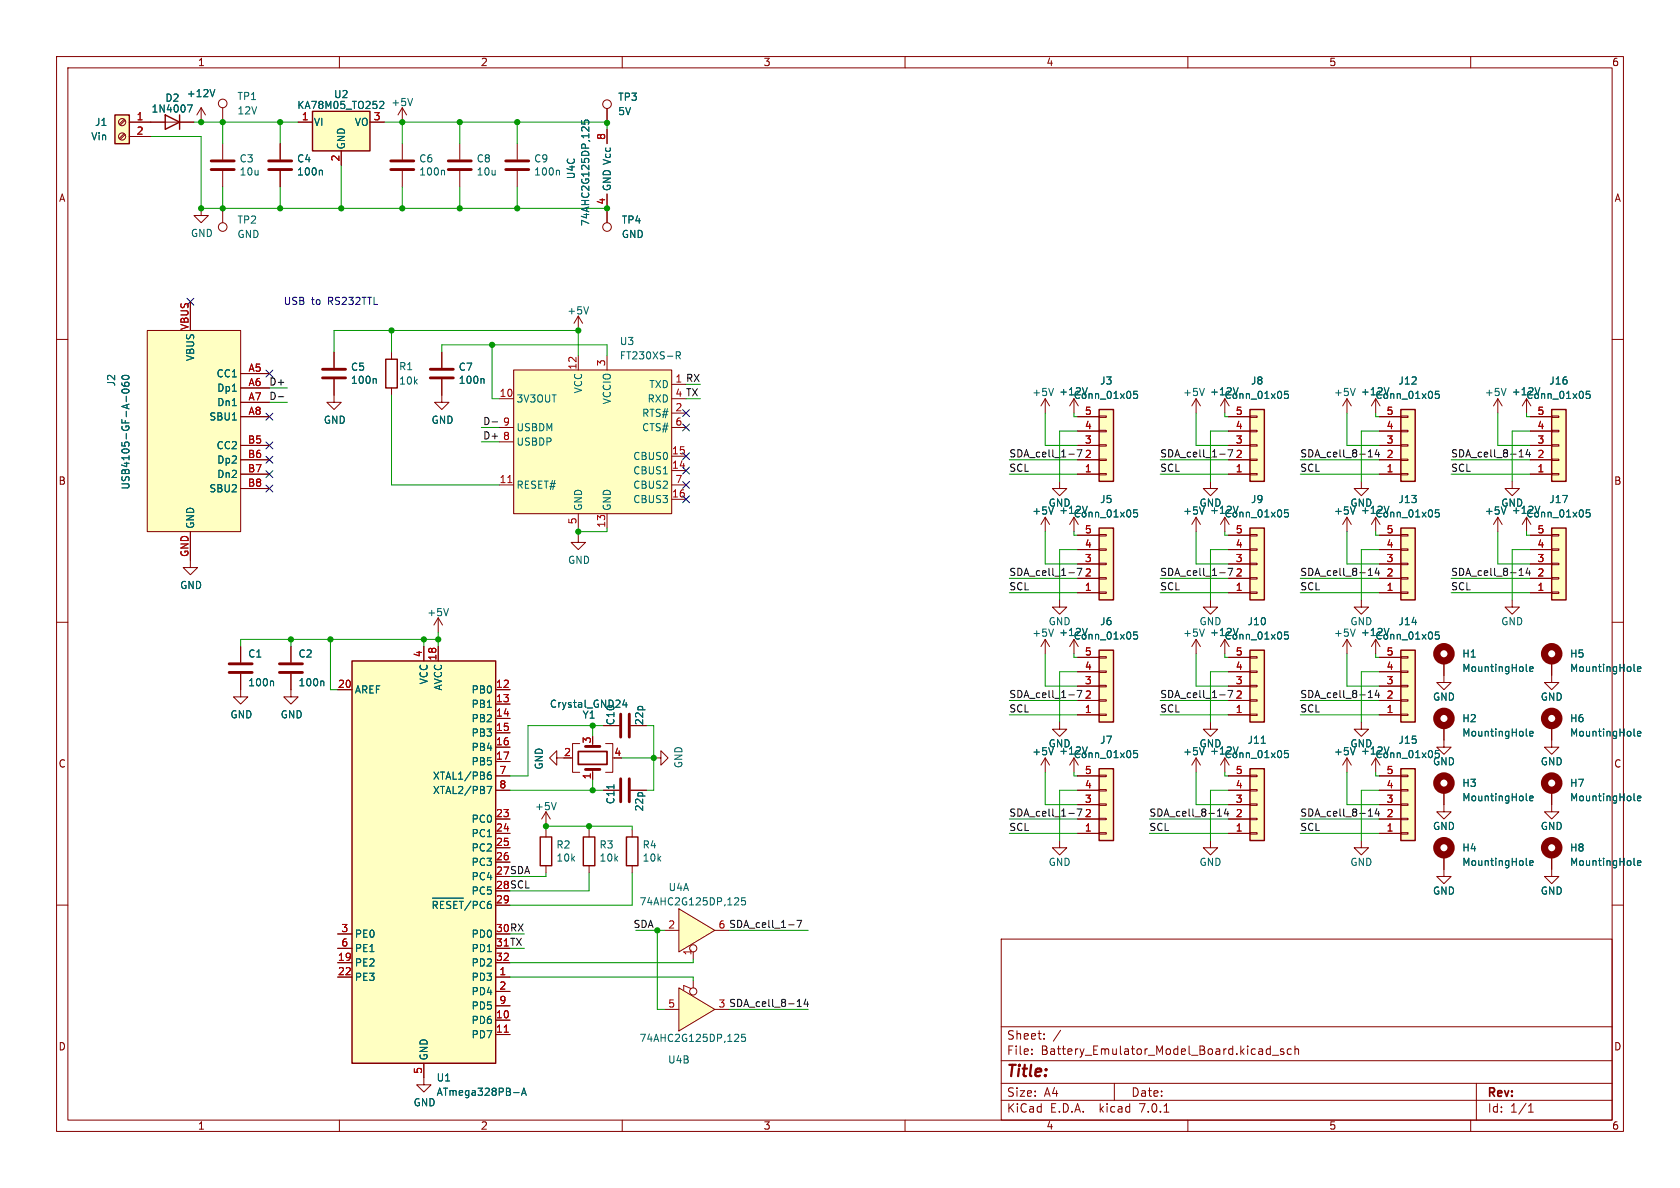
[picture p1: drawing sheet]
<svg xmlns="http://www.w3.org/2000/svg" width="297mm" height="210mm" viewBox="0 0 297 210" stroke-linecap="round" stroke-linejoin="round" font-family="sans-serif">
<g fill="none" stroke="#840000" stroke-width=".18">
<path d="M10 10h277v190h-277zM12 12h273v186h-273zM35.6 19.1l-.8 1.2M35.6 19.1v2.5M35.6 19.1l.7 1.2M39.4 19.1v2.5M60 10v2M71.1 19.1l-.7 1.2M71.1 19.1v2.5M71.1 19.1l.8 1.2M107.3 19.2v2.5M110 10v2"/>
<path d="M160 10v2M210 10v2M260 10v2M21.9 23.6l-.8 .9M21.9 21.1l-.8 .8M22.1 23.8l-.8 .8M22.1 21.3l-.8 .8M22.9 21.6h11.4M22.9 24.1h3.8M35.6 36.8v1.3h1.2l-1.2 1.3-1.3-1.3h1.3M39.4 25.4v2.8M39.4 30.2v2.8"/>
<path d="M39.4 36.8v2.6M49.5 25.4v2.8M49.5 30.2v2.8M52.7 21.6h2.5M60.3 26.7v2.5M65.4 21.6h2.5M71.1 25.4v2.8M71.1 30.2v2.8M81.3 25.4v2.8M81.3 30.2v2.8M91.4 25.4v2.8M91.4 30.2v2.8"/>
<path d="M107.3 22.9v2.5M107.3 34.3v5.1M10 60h2M26 58.4h16.5v35.6h-16.5zM33.7 53.3v5.1M102.2 55.9v2.5M102.2 55.9l-.7 1.3M102.2 55.9l.8 1.3M285 60h2M42.5 78.7h5.1M42.5 73.7h5.1M42.5 66h5.1"/>
<path d="M42.5 68.6h5.1M42.5 71.1h5.1M59.1 67.1v4h1.2l-1.2 1.3-1.3-1.3h1.3M59.1 62.2v2.8M69.2 62.2v1.3M69.2 68.6v1.3M78.1 67.1v4h1.3l-1.3 1.3-1.3-1.3h1.3M78.1 62.2v2.8M88.3 70.5h2.5M88.3 75.6h2.5M88.3 78.1h2.5M90.8 65.4h27.9v25.4h-27.9z"/>
<path d="M102.2 62.9v2.5M107.3 62.9v2.5M118.7 67.9h2.6M118.7 70.5h2.6M118.7 73h2.6M118.7 75.6h2.6M184.8 70.5l-.8 1.3M184.8 70.5v2.5M184.8 70.5l.7 1.3M189.9 70.5l-.8 1.3M189.9 70.5v2.5M189.9 70.5l.7 1.3"/>
<path d="M190.5 78.7h3.8M190.5 76.2h3.8M190.5 73.7h3.8M194.3 73.5h1.3v.3h-1.3zM194.3 76.1h1.3v.2h-1.3zM194.3 78.6h1.3v.3h-1.3zM211.5 70.5v2.5M211.5 70.5l-.8 1.3M211.5 70.5l.7 1.3M216.5 70.5v2.5M216.5 70.5l-.7 1.3M216.5 70.5l.8 1.3"/>
<path d="M217.2 78.7h3.8M217.2 76.2h3.8M217.2 73.7h3.8M221 73.5h1.2v.3h-1.2zM221 76.1h1.2v.2h-1.2zM221 78.6h1.2v.3h-1.2zM238.1 70.5v2.5M238.1 70.5l-.7 1.3M238.1 70.5l.8 1.3M243.2 70.5v2.5M243.2 70.5l-.8 1.3M243.2 70.5l.8 1.3"/>
<path d="M243.8 78.7h3.8M243.8 76.2h3.8M243.8 73.7h3.8M247.6 73.5h1.3v.3h-1.3zM247.6 76.1h1.3v.2h-1.3zM247.6 78.6h1.3v.3h-1.3zM264.8 70.5l-.8 1.3M264.8 70.5v2.5M264.8 70.5l.8 1.3M269.9 70.5v2.5M269.9 70.5l-.8 1.3M269.9 70.5l.7 1.3"/>
<path d="M270.5 78.7h3.8M270.5 76.2h3.8M270.5 73.7h3.8M274.3 73.5h1.3v.3h-1.3zM274.3 76.1h1.3v.2h-1.3zM274.3 78.6h1.3v.3h-1.3zM33.7 94v6.3h1.2l-1.2 1.3-1.3-1.3h1.3M42.5 83.8h5.1M42.5 81.3h5.1M42.5 86.4h5.1M88.3 85.7h2.5M102.2 94.6v1.3h1.3l-1.3 1.3-1.2-1.3h1.2"/>
<path d="M102.2 90.8v2.5M107.3 90.8v2.5M118.7 85.7h2.6M118.7 83.2h2.6M118.7 80.6h2.6M118.7 88.3h2.6M184.8 91.4v2.6M184.8 91.4l-.8 1.3M184.8 91.4l.7 1.3M187.3 85.1v1.3h1.3l-1.3 1.2-1.2-1.2h1.2M189.9 91.4v2.6M189.9 91.4l-.8 1.3"/>
<path d="M189.9 91.4l.7 1.3M190.5 99.7h3.8M190.5 97.2h3.8M190.5 94.6h3.8M190.5 83.8h3.8M190.5 81.3h3.8M194.3 94.5h1.3v.2h-1.3zM194.3 97h1.3v.3h-1.3zM194.3 99.6h1.3v.2h-1.3zM194.3 81.2h1.3v.2h-1.3zM194.3 83.7h1.3v.2h-1.3zM211.5 91.4l-.8 1.3"/>
<path d="M211.5 91.4v2.6M211.5 91.4l.7 1.3M214 85.1v1.3h1.3l-1.3 1.2-1.3-1.2h1.3M216.5 91.4v2.6M216.5 91.4l-.7 1.3M216.5 91.4l.8 1.3M217.2 99.7h3.8M217.2 97.2h3.8M217.2 94.6h3.8M217.2 83.8h3.8M217.2 81.3h3.8M221 94.5h1.2v.2h-1.2z"/>
<path d="M221 97h1.2v.3h-1.2zM221 99.6h1.2v.2h-1.2zM221 81.2h1.2v.2h-1.2zM221 83.7h1.2v.2h-1.2zM238.1 91.4v2.6M238.1 91.4l-.7 1.3M238.1 91.4l.8 1.3M240.7 85.1v1.3h1.2l-1.2 1.2-1.3-1.2h1.3M243.2 91.4v2.6M243.2 91.4l-.8 1.3M243.2 91.4l.8 1.3M243.8 99.7h3.8"/>
<path d="M243.8 97.2h3.8M243.8 94.6h3.8M243.8 83.8h3.8M243.8 81.3h3.8M247.6 94.5h1.3v.2h-1.3zM247.6 97h1.3v.3h-1.3zM247.6 99.6h1.3v.2h-1.3zM247.6 81.2h1.3v.2h-1.3zM247.6 83.7h1.3v.2h-1.3zM264.8 91.4v2.6M264.8 91.4l-.8 1.3M264.8 91.4l.8 1.3"/>
<path d="M267.3 85.1v1.3h1.3l-1.3 1.2-1.2-1.2h1.2M269.9 91.4l-.8 1.3M269.9 91.4v2.6M269.9 91.4l.7 1.3M270.5 99.7h3.8M270.5 97.2h3.8M270.5 94.6h3.8M270.5 83.8h3.8M270.5 81.3h3.8M274.3 94.5h1.3v.2h-1.3zM274.3 97h1.3v.3h-1.3zM274.3 99.6h1.3v.2h-1.3z"/>
<path d="M274.3 81.2h1.3v.2h-1.3zM274.3 83.7h1.3v.2h-1.3zM10 110h2M42.5 119.1v4.1h1.3l-1.3 1.3-1.2-1.3h1.2M42.5 114.3v2.8M51.4 119.1v4.1h1.3l-1.3 1.3-1.2-1.3h1.2M51.4 114.3v2.8M74.9 114.3v2.5M77.5 109.2v2.6M77.5 114.3v2.5M77.5 109.2l-.8 1.3M77.5 109.2l.7 1.3"/>
<path d="M184.8 113v2.6M184.8 113l-.8 1.3M184.8 113l.7 1.3M187.3 106v1.3h1.3l-1.3 1.3-1.2-1.3h1.2M189.9 113v2.6M189.9 113l-.8 1.3M189.9 113l.7 1.3M190.5 104.8h3.8M190.5 102.2h3.8M190.5 118.7h3.8M190.5 116.2h3.8M194.3 102.1h1.3v.3h-1.3z"/>
<path d="M194.3 104.6h1.3v.3h-1.3zM194.3 116.1h1.3v.2h-1.3zM194.3 118.6h1.3v.3h-1.3zM211.5 113v2.6M211.5 113l-.8 1.3M211.5 113l.7 1.3M214 106v1.3h1.3l-1.3 1.3-1.3-1.3h1.3M216.5 113v2.6M216.5 113l-.7 1.3M216.5 113l.8 1.3M217.2 104.8h3.8M217.2 102.2h3.8"/>
<path d="M217.2 118.7h3.8M217.2 116.2h3.8M221 116.1h1.2v.2h-1.2zM221 118.6h1.2v.3h-1.2zM221 102.1h1.2v.3h-1.2zM221 104.6h1.2v.3h-1.2zM238.1 113v2.6M238.1 113l-.7 1.3M238.1 113l.8 1.3M240.7 106v1.3h1.2l-1.2 1.3-1.3-1.3h1.3M243.2 113l-.8 1.3M243.2 113v2.6"/>
<path d="M243.2 113l.8 1.3M243.8 104.8h3.8M243.8 102.2h3.8M243.8 118.7h3.8M243.8 116.2h3.8M247.6 116.1h1.3v.2h-1.3zM247.6 118.6h1.3v.3h-1.3zM247.6 102.1h1.3v.3h-1.3zM247.6 104.6h1.3v.3h-1.3zM255.3 116.8v3.9h1.2l-1.2 1.2-1.3-1.2h1.3M267.3 106v1.3h1.3l-1.3 1.3-1.2-1.3h1.2M270.5 104.8h3.8"/>
<path d="M270.5 102.2h3.8M274.3 102.1h1.3v.3h-1.3zM274.3 104.6h1.3v.3h-1.3zM274.3 116.8v3.9h1.3l-1.3 1.2-1.3-1.2h1.3M285 110h2M59.7 121.9h2.5M87.6 139.7h2.6M87.6 137.2h2.6M87.6 121.9h2.6M87.6 124.5h2.6M87.6 127h2.6M87.6 129.5h2.6"/>
<path d="M87.6 132.1h2.6M87.6 134.6h2.6M98.4 134v-1.3l-1.2 1.3 1.2 1.3v-1.3h1.3M101 134h.2M102.5 131.4h-1.3v5.1h1.3M104.8 136v1.8M106.7 139.7h2.8M106.7 128.3h2.8M107.1 131.4h1.2v5.1h-1.2M111.5 139.7h2.8M111.5 128.3h2.8M115.6 134h1.2v-1.3l1.3 1.3-1.3 1.3v-1.3"/>
<path d="M184.8 134v2.5M184.8 134l-.8 1.3M184.8 134l.7 1.3M187.3 127.6v1.3h1.3l-1.3 1.3-1.2-1.3h1.2M189.9 134v2.5M189.9 134l-.8 1.3M189.9 134l.7 1.3M190.5 139.7h3.8M190.5 137.2h3.8M190.5 126.4h3.8M190.5 123.8h3.8M190.5 121.3h3.8"/>
<path d="M194.3 121.2h1.3v.2h-1.3zM194.3 123.7h1.3v.3h-1.3zM194.3 126.2h1.3v.3h-1.3zM194.3 137h1.3v.3h-1.3zM194.3 139.6h1.3v.2h-1.3zM211.5 134v2.5M211.5 134l-.8 1.3M211.5 134l.7 1.3M214 127.6v1.3h1.3l-1.3 1.3-1.3-1.3h1.3M216.5 134l-.7 1.3M216.5 134v2.5M216.5 134l.8 1.3"/>
<path d="M217.2 139.7h3.8M217.2 137.2h3.8M217.2 126.4h3.8M217.2 123.8h3.8M217.2 121.3h3.8M221 137h1.2v.3h-1.2zM221 139.6h1.2v.2h-1.2zM221 121.2h1.2v.2h-1.2zM221 123.7h1.2v.3h-1.2zM221 126.2h1.2v.3h-1.2zM238.1 134l-.7 1.3M238.1 134v2.5"/>
<path d="M238.1 134l.8 1.3M240.7 127.6v1.3h1.2l-1.2 1.3-1.3-1.3h1.3M243.2 134v2.5M243.2 134l-.8 1.3M243.2 134l.8 1.3M243.8 139.7h3.8M243.8 137.2h3.8M243.8 126.4h3.8M243.8 123.8h3.8M243.8 121.3h3.8M247.6 121.2h1.3v.2h-1.3zM247.6 123.7h1.3v.3h-1.3z"/>
<path d="M247.6 126.2h1.3v.3h-1.3zM247.6 137h1.3v.3h-1.3zM247.6 139.6h1.3v.2h-1.3zM255.3 139.7v3.8h1.2l-1.2 1.3-1.3-1.3h1.3M255.3 128.3v3.8h1.2l-1.2 1.3-1.3-1.3h1.3M274.3 139.7v3.8h1.3l-1.3 1.3-1.3-1.3h1.3M274.3 128.3v3.8h1.3l-1.3 1.3-1.3-1.3h1.3M10 160h2M87.6 147.3h2.6M87.6 144.8h2.6M87.6 149.9h2.6M87.6 152.4h2.6"/>
<path d="M96.5 143.5l-.7 1.3M96.5 143.5v2.6M96.5 146.7v1.3M96.5 153v1.3M96.5 143.5l.8 1.3M104.1 146.7v1.3M104.1 153v1.3M111.8 146.7v1.3M111.8 153v1.3M187.3 148.6v1.3h1.3l-1.3 1.2-1.2-1.2h1.2M190.5 147.3h3.8M190.5 144.8h3.8"/>
<path d="M190.5 142.2h3.8M194.3 142.1h1.3v.3h-1.3zM194.3 144.7h1.3v.2h-1.3zM194.3 147.2h1.3v.2h-1.3zM214 148.6v1.3h1.3l-1.3 1.2-1.3-1.2h1.3M217.2 147.3h3.8M217.2 144.8h3.8M217.2 142.2h3.8M221 142.1h1.2v.3h-1.2zM221 144.7h1.2v.2h-1.2zM221 147.2h1.2v.2h-1.2zM240.7 148.6v1.3h1.2l-1.2 1.2-1.3-1.2h1.3"/>
<path d="M243.8 147.3h3.8M243.8 144.8h3.8M243.8 142.2h3.8M247.6 142.1h1.3v.3h-1.3zM247.6 144.7h1.3v.2h-1.3zM247.6 147.2h1.3v.2h-1.3zM255.3 151.1v3.8h1.2l-1.2 1.3-1.3-1.3h1.3M274.3 151.1v3.8h1.3l-1.3 1.3-1.3-1.3h1.3M285 160h2M59.7 172.7h2.5M59.7 170.2h2.5M59.7 165.1h2.5"/>
<path d="M59.7 167.6h2.5M87.6 172.7h2.6M87.6 170.2h2.6M87.6 175.3h2.6M87.6 160h2.6M87.6 177.8h2.6M177 166h108v32h-108zM60 198v2M74.9 188v3.8h1.3l-1.3 1.2-1.2-1.2h1.2M87.6 180.3h2.6M87.6 182.9h2.6M110 198v2"/>
<path d="M160 198v2M177 194.5h108M177 191.5h108M177 187.5h108M177 181.5h108M182.4 186.3v.1M182.4 185.5v.1M184.6 183.6v.1M184.6 182.8v.1M197 191.5v3M205.8 196.6h.8M210 198v2"/>
<path d="M224.1 185.4l.5 .1M224.6 184.9v1.5M224.6 186.3l-.5 .1M224.9 186.5h1.2M226.9 185.5l-.3-.1-.2 .2v.2l.5 .2v.3h-.5M228.3 185.5l-.4-.1-.3 .3v.4l.1 .2h.6M228.9 185.5l.2-.1 .4 .1 .1 .9M228.9 184.9v1.5M260 198v2M261 191.5v6.5M270.2 196.6h.9M270.2 195.5l.4-.4v1.5"/>
<circle cx="39.4" cy="18.3" r=".76"/>
<circle cx="107.3" cy="18.4" r=".76"/>
<circle cx="21.6" cy="24.1" r=".63"/>
<circle cx="21.6" cy="21.6" r=".63"/>
<circle cx="39.4" cy="40.1" r=".76"/>
<circle cx="107.3" cy="40.1" r=".76"/>
</g>
<g fill="none" stroke="#006464" stroke-width=".18">
<path d="M33.1 18.5h.9l-.6 1.3M38 15.8l-.4 1.3M67.1 18l.5-.1 .3 .4-.8 .9h.8M72.9 17.4l-.4 1.3M56.8 30.1l.2 .2v.6M78.4 30.1l.2 .2v.6M98.7 30.1l.2 .2v.6M102.8 21.3v.6l.6 .1-.1-.2 .1-.5 .1-.1 .5 .1 .1 .2-.1 .5M104.1 22.4v.8l-.7-.7-.3-.1-.3 .3M104 54.2l-.4 1.3M21.5 67.7l.1 .3a.86 .86 0 0 0 1.2 0l-.1-.4h-.4l-.3 .2v.2l.3 .3M21.6 69a.75 .75 0 0 1 1.2 .2 .72 .72 0 0 1-1.3-.1z"/>
<path d="M21.7 66.5a.69 .69 0 0 1 1.1 .3 .72 .72 0 0 1-1.3-.1zM22.3 70v1M41.1 74.2h.7M66.3 66.9l.2 .2v.7M85.4 66.9l.2 .2v.7M119.6 62.8h.6l.1-.2-.1-.3-.6-.1v1.3M119.9 62.8l.4 .7M186.2 68.7l-.4 1.2M192.2 68.5l-.4 1.3M201.1 69.2h-.7v.6l.2-.1h.4l.1 .2v.4l-.2 .1-.5-.1M212.9 68.7l-.4 1.2M218.9 68.5l-.4 1.3"/>
<path d="M227.7 69.2h-.6v.6l.1-.1h.5l.1 .2-.1 .4-.2 .1-.4-.1M239.6 68.7l-.4 1.2M245.6 68.5l-.5 1.3M254.4 69.2h-.6l-.1 .6 .2-.1h.4l.2 .2-.1 .4-.2 .1-.5-.1M266.3 68.7l-.5 1.2M272.2 68.5l-.4 1.3M281.1 69.2h-.6l-.1 .6 .2-.1h.4l.1 .2v.4l-.2 .1-.5-.1M117.3 83.8h.7M186.2 89.6l-.4 1.3M192.2 89.5l-.4 1.3M201.1 90.1h-.7v.6l.2-.1 .4 .1 .1 .1v.5l-.2 .1-.5-.1M212.9 89.6l-.4 1.3"/>
<path d="M218.9 89.5l-.4 1.3M227.7 90.1h-.6v.6l.1-.1 .5 .1 .1 .1-.1 .5-.2 .1-.4-.1M239.6 89.6l-.4 1.3M245.6 89.5l-.5 1.3M254.4 90.1h-.6l-.1 .6 .2-.1 .4 .1 .2 .1-.1 .5-.2 .1-.5-.1M266.3 89.6l-.5 1.3M272.2 89.5l-.4 1.3M281.1 90.1h-.6l-.1 .6 .2-.1 .4 .1 .1 .1v.5l-.2 .1-.5-.1M79.3 107.6l-.4 1.2M186.2 111.2l-.4 1.3M192.2 111.1l-.4 1.2M201.1 111.7h-.7v.6l.2-.1 .4 .1 .1 .1v.5l-.2 .1-.5-.1"/>
<path d="M212.9 111.2l-.4 1.3M218.9 111.1l-.4 1.2M227.7 111.7h-.6v.6l.1-.1 .5 .1 .1 .1-.1 .5-.2 .1-.4-.1M239.6 111.2l-.4 1.3M245.6 111.1l-.5 1.2M254.4 111.7h-.6l-.1 .6 .2-.1 .4 .1 .2 .1-.1 .5-.2 .1-.5-.1M269.9 118.6l.1 .1M270.4 118.3l.6-.1v-.3h-.4l-.2 .1 .1 .6h.5M288.9 118.6l.2 .1M289.5 118.3l.6-.1-.1-.3h-.3l-.2 .1v.6h.5M48.2 120.4l.2 .2v.6M57.1 120.4l.2 .2v.6"/>
<path d="M86.1 139h.8l-.5 1.3M86.2 125h.7M86.2 137.2l.2-.2h.2l.3 .2v.3l-.3 .2h-.3l-.1-.2M86.8 136.5h-.4l-.2 .5M110.4 123.7l-.3 .9h.8M110.7 124.2v.8M186.2 132.2l-.4 1.2M192.2 132l-.4 1.3M201.1 132.7h-.7v.6l.2-.1h.4l.1 .2v.4l-.2 .1-.5-.1M212.9 132.2l-.4 1.2M218.9 132l-.4 1.3M223 131.4h.7"/>
<path d="M227.7 132.7h-.6v.6l.1-.1h.5l.1 .2-.1 .4-.2 .1-.4-.1M239.6 132.2l-.4 1.2M245.6 132l-.5 1.3M254.4 132.7h-.6l-.1 .6 .2-.1h.4l.2 .5M269.9 130.1h.1M270.4 129.7l.6-.1v-.3h-.4l-.2 .2 .1 .6h.5M288.9 130.1h.2M289.5 129.7l.6-.1-.1-.3h-.3l-.2 .2v.6h.5M76.4 158.8h5.5M77.3 159.6l-.2-.3h-.5v1.3M78.5 159.3h-.6v1.3M79.7 159.4l-.5-.1-.2 .3"/>
<path d="M80.8 159.3h-.6v1.3M81.2 159.3h.7M81.6 159.3v1.3M83.3 159.3l-1.1 1.6M84.4 159.6l-.2-.3h-.5v1.3M85.7 159.5l-.4-.2-.4 .3M86.8 159.3l-.4 .1-.2 .2M98.3 141.9l-.4 1.2M269.9 152.9l.1 .1M269.9 141.5l.1 .1M270.4 141.1l.6-.1v-.2l-.4-.1-.2 .2 .1 .6h.5M270.4 152.6l.6-.2v-.2l-.4-.1-.2 .2 .1 .6h.5"/>
<path d="M288.9 152.9l.2 .1M288.9 141.5l.2 .1M289.5 152.6l.6-.2-.1-.2-.3-.1-.2 .2v.6h.5M289.5 141.1l.6-.1-.1-.2-.3-.1-.2 .2v.6h.5M90.8 193.1h1M92.2 193.6l.4-1.2 .4 1.2M92.3 193.3h.6"/>
</g>
<g fill="#ffffc2" stroke="#ffffc2" stroke-width=".18">
<path d="M221 135.9h2.5v12.7h-2.5z"/>
<path d="M274.3 93.3h2.6v12.7h-2.6z"/>
<path d="M194.3 93.3h2.5v12.7h-2.5z"/>
<path d="M194.3 114.9h2.5v12.7h-2.5z"/>
<path d="M274.3 72.4h2.6v12.7h-2.6z"/>
<path d="M20.3 20.3h2.6v5.1h-2.6z"/>
<path d="M194.3 135.9h2.5v12.7h-2.5z"/>
<path d="M221 114.9h2.5v12.7h-2.5z"/>
<path d="M221 93.3h2.5v12.7h-2.5z"/>
<path d="M90.8 65.4h27.9v25.4h-27.9z"/>
<path d="M247.6 114.9h2.6v12.7h-2.6z"/>
<path d="M194.3 72.4h2.5v12.7h-2.5z"/>
<path d="M247.6 93.3h2.6v12.7h-2.6z"/>
<path d="M62.2 116.8h25.4v71.2h-25.4z"/>
<path d="M247.6 72.4h2.6v12.7h-2.6z"/>
<path d="M221 72.4h2.5v12.7h-2.5z"/>
<path d="M247.6 135.9h2.6v12.7h-2.6z"/>
<path d="M26 58.4h16.5v35.6h-16.5z"/>
<path d="M55.2 19.7h10.2v7h-10.2z"/>
</g>
<g fill="none" stroke="#840000" stroke-width=".25">
<path d="M55.2 19.7h10.2v7h-10.2zM20.3 20.3h2.6v5.1h-2.6zM29.2 20.3l2.5 1.3-2.5 1.3zM31.7 20.3v2.6M68.2 63.5h2v5.1h-2zM194.3 72.4h2.5v12.7h-2.5zM221 72.4h2.5v12.7h-2.5zM247.6 72.4h2.6v12.7h-2.6zM274.3 72.4h2.6v12.7h-2.6zM194.3 93.3h2.5v12.7h-2.5zM221 93.3h2.5v12.7h-2.5zM247.6 93.3h2.6v12.7h-2.6z"/>
<path d="M274.3 93.3h2.6v12.7h-2.6zM62.2 116.8h25.4v71.2h-25.4zM194.3 114.9h2.5v12.7h-2.5zM221 114.9h2.5v12.7h-2.5zM247.6 114.9h2.6v12.7h-2.6zM194.3 135.9h2.5v12.7h-2.5zM221 135.9h2.5v12.7h-2.5zM247.6 135.9h2.6v12.7h-2.6zM95.5 148h2v5h-2zM103.1 148h2.1v5h-2.1zM110.7 148h2.1v5h-2.1z"/>
</g>
<g fill="none" stroke="#840000" stroke-width=".51">
<path d="M37.3 30h4.1M37.3 28.4h4.1M47.5 30h4.1M47.5 28.4h4.1M69.1 30h4.1M69.1 28.4h4.1M79.2 30h4.1M79.2 28.4h4.1M89.4 30h4.1M89.4 28.4h4.1M57 66.8h4.1M57 65.3h4.1"/>
<path d="M76.1 66.8h4M76.1 65.3h4M40.5 118.9h4.1M40.5 117.3h4.1M49.4 118.9h4.1M49.4 117.3h4.1M103.5 136h2.5M103.5 132h2.5M109.7 126.2v4.1M109.7 137.7v4M111.3 126.2v4.1M111.3 137.7v4"/>
</g>
<path d="M89.8 85.3h.7M89.1 182.5h.8" fill="none" stroke="#a90000" stroke-width=".18"/>
<path d="M102.2 132.8h5.1v2.3h-5.1z" fill="none" stroke="#840000" stroke-width=".3"/>
<g fill="none" stroke="#840000" stroke-width="1.3">
<circle cx="255.3" cy="115.6" r="1.27"/>
<circle cx="274.3" cy="115.6" r="1.27"/>
<circle cx="255.3" cy="127" r="1.27"/>
<circle cx="255.3" cy="138.4" r="1.27"/>
<circle cx="274.3" cy="127" r="1.27"/>
<circle cx="274.3" cy="138.4" r="1.27"/>
<circle cx="255.3" cy="149.9" r="1.27"/>
<circle cx="274.3" cy="149.9" r="1.27"/>
</g>
<path d="M120 174.6l6.4 3.8-6.4 3.8z" fill="#ffffc2"/>
<g fill="none" stroke="#840000" stroke-width=".18">
<path d="M117.5 178.4h2.5M120 174.6l6.4 3.8-6.4 3.8zM122.6 173.4v1.2M126.4 178.4h2.5"/>
<circle cx="122.6" cy="175.3" r=".63"/>
</g>
<path d="M130.4 182.8l.2 .3-.1 .3-.7 .7h.8M131.7 182.8h-.6v.6l.2-.1 .4 .1 .1 .2-.1 .4-.1 .1-.5-.1" fill="none" stroke="#006464" stroke-width=".18"/>
<path d="M120 160.7l6.4 3.8-6.4 3.8z" fill="#ffffc2"/>
<g fill="none" stroke="#840000" stroke-width=".18">
<path d="M107.3 19.2v2.5M22.9 21.6h6.3M22.9 24.1h3.8M31.7 21.6h2.6M49.5 25.4v2.8M49.5 30.2v2.8M52.7 21.6h2.5M60.3 26.7v2.5M65.4 21.6h2.5M107.3 22.9v2.5M107.3 34.3v5.1M33.7 53.3v5.1"/>
<path d="M42.5 78.7h5.1M42.5 73.7h5.1M42.5 66h5.1M42.5 68.6h5.1M42.5 71.1h5.1M59.1 62.2v2.8M59.1 67.1v2.8M78.1 62.2v2.8M78.1 67.1v2.8M190.5 78.7h3.8M190.5 76.2h3.8M190.5 73.7h3.8"/>
<path d="M217.2 78.7h3.8M217.2 76.2h3.8M217.2 73.7h3.8M243.8 78.7h3.8M243.8 76.2h3.8M243.8 73.7h3.8M270.5 78.7h3.8M270.5 76.2h3.8M270.5 73.7h3.8M33.7 94v5.1M42.5 83.8h5.1M42.5 81.3h5.1"/>
<path d="M42.5 86.4h5.1M190.5 99.7h3.8M190.5 97.2h3.8M190.5 94.6h3.8M190.5 83.8h3.8M190.5 81.3h3.8M217.2 99.7h3.8M217.2 97.2h3.8M217.2 94.6h3.8M217.2 83.8h3.8M217.2 81.3h3.8M243.8 99.7h3.8"/>
<path d="M243.8 97.2h3.8M243.8 94.6h3.8M243.8 83.8h3.8M243.8 81.3h3.8M270.5 99.7h3.8M270.5 97.2h3.8M270.5 94.6h3.8M270.5 83.8h3.8M270.5 81.3h3.8M42.5 114.3v2.8M42.5 119.1v2.8M51.4 114.3v2.8"/>
<path d="M51.4 119.1v2.8M74.9 114.3v2.5M77.5 114.3v2.5M190.5 118.7h3.8M190.5 116.2h3.8M190.5 104.8h3.8M190.5 102.2h3.8M217.2 118.7h3.8M217.2 116.2h3.8M217.2 104.8h3.8M217.2 102.2h3.8M243.8 118.7h3.8"/>
<path d="M243.8 116.2h3.8M243.8 104.8h3.8M243.8 102.2h3.8M255.3 116.8v2.6M270.5 104.8h3.8M270.5 102.2h3.8M274.3 116.8v2.6M59.7 121.9h2.5M87.6 139.7h2.6M87.6 137.2h2.6M87.6 121.9h2.6M87.6 124.5h2.6"/>
<path d="M87.6 127h2.6M87.6 129.5h2.6M87.6 132.1h2.6M87.6 134.6h2.6M104.8 136.5v1.3M106.7 139.7h2.8M106.7 128.3h2.8M111.5 139.7h2.8M111.5 128.3h2.8M190.5 139.7h3.8M190.5 137.2h3.8M190.5 126.4h3.8"/>
<path d="M190.5 123.8h3.8M190.5 121.3h3.8M217.2 139.7h3.8M217.2 137.2h3.8M217.2 126.4h3.8M217.2 123.8h3.8M217.2 121.3h3.8M243.8 139.7h3.8M243.8 137.2h3.8M243.8 126.4h3.8M243.8 123.8h3.8M243.8 121.3h3.8"/>
<path d="M255.3 128.3v2.5M255.3 139.7v2.5M274.3 128.3v2.5M274.3 139.7v2.5M87.6 147.3h2.6M87.6 144.8h2.6M87.6 149.9h2.6M87.6 152.4h2.6M190.5 147.3h3.8M190.5 144.8h3.8M190.5 142.2h3.8M217.2 147.3h3.8"/>
<path d="M217.2 144.8h3.8M217.2 142.2h3.8M243.8 147.3h3.8M243.8 144.8h3.8M243.8 142.2h3.8M255.3 151.1v2.6M274.3 151.1v2.6M59.7 172.7h2.5M59.7 170.2h2.5M59.7 165.1h2.5M59.7 167.6h2.5M87.6 172.7h2.6"/>
<path d="M87.6 170.2h2.6M87.6 175.3h2.6M87.6 160h2.6M87.6 177.8h2.6M117.5 164.5h2.5M120 160.7l6.4 3.8-6.4 3.8zM122.6 168.3v1.2M126.4 164.5h2.5M74.9 188v2.5M87.6 180.3h2.6M87.6 182.9h2.6"/>
<circle cx="122.6" cy="167.6" r=".63"/>
</g>
<g fill="none" stroke="#006464" stroke-width=".18">
<path d="M33.1 18.5h.9l-.6 1.3M38 15.8l-.4 1.3M67.1 18l.5-.1 .3 .4-.8 .9h.8M56.8 30.1l.2 .2v.6M102.8 21.3v.6l.6 .1-.1-.2 .1-.5 .1-.1 .5 .1 .1 .2-.1 .5M104.1 22.4v.8l-.7-.7-.3-.1-.3 .3M21.5 67.7l.1 .3a.86 .86 0 0 0 1.2 0l-.1-.4h-.4l-.3 .2v.2l.3 .3M21.6 69a.75 .75 0 0 1 1.2 .2 .72 .72 0 0 1-1.3-.1zM21.7 66.5a.69 .69 0 0 1 1.1 .3 .72 .72 0 0 1-1.3-.1zM22.3 70v1M41.1 74.2h.7M66.3 66.9l.2 .2v.7"/>
<path d="M85.4 66.9l.2 .2v.7M192.2 68.5l-.4 1.3M201.1 69.2h-.7v.6l.2-.1h.4l.1 .2v.4l-.2 .1-.5-.1M218.9 68.5l-.4 1.3M227.7 69.2h-.6v.6l.1-.1h.5l.1 .2-.1 .4-.2 .1-.4-.1M245.6 68.5l-.5 1.3M254.4 69.2h-.6l-.1 .6 .2-.1h.4l.2 .2-.1 .4-.2 .1-.5-.1M272.2 68.5l-.4 1.3M281.1 69.2h-.6l-.1 .6 .2-.1h.4l.1 .2v.4l-.2 .1-.5-.1M186.2 89.6l-.4 1.3M192.2 89.5l-.4 1.3M201.1 90.1h-.7v.6l.2-.1 .4 .1 .1 .1v.5l-.2 .1-.5-.1"/>
<path d="M212.9 89.6l-.4 1.3M218.9 89.5l-.4 1.3M227.7 90.1h-.6v.6l.1-.1 .5 .1 .1 .1-.1 .5-.2 .1-.4-.1M239.6 89.6l-.4 1.3M245.6 89.5l-.5 1.3M254.4 90.1h-.6l-.1 .6 .2-.1 .4 .1 .2 .1-.1 .5-.2 .1-.5-.1M266.3 89.6l-.5 1.3M272.2 89.5l-.4 1.3M281.1 90.1h-.6l-.1 .6 .2-.1 .4 .1 .1 .1v.5l-.2 .1-.5-.1M192.2 111.1l-.4 1.2M201.1 111.7h-.7v.6l.2-.1 .4 .1 .1 .1v.5l-.2 .1-.5-.1M218.9 111.1l-.4 1.2"/>
<path d="M227.7 111.7h-.6v.6l.1-.1 .5 .1 .1 .1-.1 .5-.2 .1-.4-.1M245.6 111.1l-.5 1.2M254.4 111.7h-.6l-.1 .6 .2-.1 .4 .1 .2 .1-.1 .5-.2 .1-.5-.1M269.9 118.6l.1 .1M270.4 118.3l.6-.1v-.3h-.4l-.2 .1 .1 .6h.5M288.9 118.6l.2 .1M289.5 118.3l.6-.1-.1-.3h-.3l-.2 .1v.6h.5M48.2 120.4l.2 .2v.6M57.1 120.4l.2 .2v.6M86.1 139h.8l-.5 1.3M86.2 125h.7M86.2 137.2l.2-.2h.2l.3 .2v.3l-.3 .2h-.3l-.1-.2"/>
<path d="M86.8 136.5h-.4l-.2 .5M110.4 123.7l-.3 .9h.8M110.7 124.2v.8M186.2 132.2l-.4 1.2M192.2 132l-.4 1.3M201.1 132.7h-.7v.6l.2-.1h.4l.1 .2v.4l-.2 .1-.5-.1M212.9 132.2l-.4 1.2M218.9 132l-.4 1.3M223 131.4h.7M227.7 132.7h-.6v.6l.1-.1h.5l.1 .2-.1 .4-.2 .1-.4-.1M239.6 132.2l-.4 1.2M245.6 132l-.5 1.3"/>
<path d="M254.4 132.7h-.6l-.1 .6 .2-.1h.4l.2 .5M269.9 130.1h.1M270.4 129.7l.6-.1v-.3h-.4l-.2 .2 .1 .6h.5M288.9 130.1h.2M289.5 129.7l.6-.1-.1-.3h-.3l-.2 .2v.6h.5M76.4 158.8h5.5M77.3 159.6l-.2-.3h-.5v1.3M78.5 159.3h-.6v1.3M79.7 159.4l-.5-.1-.2 .3M80.8 159.3h-.6v1.3M81.2 159.3h.7M81.6 159.3v1.3"/>
<path d="M83.3 159.3l-1.1 1.6M84.4 159.6l-.2-.3h-.5v1.3M85.7 159.5l-.4-.2-.4 .3M86.8 159.3l-.4 .1-.2 .2M130.4 158.7l.2 .2-.1 .3-.7 .8h.8M131.7 158.7h-.6v.6l.2-.1h.4l.1 .2-.1 .5-.1 .1-.5-.1M269.9 152.9l.1 .1M269.9 141.5l.1 .1M270.4 152.6l.6-.2v-.2l-.4-.1-.2 .2 .1 .6h.5M270.4 141.1l.6-.1v-.2l-.4-.1-.2 .2 .1 .6h.5M288.9 152.9l.2 .1M288.9 141.5l.2 .1"/>
<path d="M289.5 152.6l.6-.2-.1-.2-.3-.1-.2 .2v.6h.5M289.5 141.1l.6-.1-.1-.2-.3-.1-.2 .2v.6h.5M90.8 193.1h1M92.2 193.6l.4-1.2 .4 1.2M92.3 193.3h.6"/>
</g>
<g fill="none" stroke="#0f0f0f" stroke-width=".18">
<path d="M49.2 70.1h1M87 74.6h1M190.4 79.5h.9l-.6 1.3M217.1 79.5h.8l-.5 1.3M242.1 79.7l.2-.2v1.3M243.4 79.4l-.3 1h.8M243.7 79.9v.9M268.8 79.7l.1-.2v1.3M270.1 79.4l-.3 1h.8M270.4 79.9v.9M189 80.3h.9M215.6 80.3h1"/>
<path d="M241.9 80.8h.7M268.6 80.8h.7M189 101.2h.9M190.4 100.5h.9l-.6 1.2M215.6 101.2h1M217.1 100.5h.8l-.5 1.2M241.9 101.7h.7M242.1 100.6l.2-.1v1.2M243.4 100.4l-.3 .9h.8M243.7 100.9v.8M268.6 101.7h.7M268.8 100.6l.1-.1v1.2"/>
<path d="M270.1 100.4l-.3 .9h.8M270.4 100.9v.8M189 122.8h.9M190.4 122.1h.9l-.6 1.2M215.6 122.8h1M217.1 122.1h.8l-.5 1.2M241.9 123.3h.7M242.1 122.2l.2-.1v1.2M243.4 122l-.3 .9h.8M243.7 122.5v.8M189 143.8h.9M190.4 143h.9l-.6 1.3"/>
<path d="M215.2 144.3h.8M215.5 143.2l.1-.2v1.3M216.7 142.9l-.3 1h.8M217 143.4v.9M241.9 144.3h.7M242.1 143.2l.2-.2v1.3M243.4 142.9l-.3 1h.8M243.7 143.4v.9M139.4 163.5h1M140.9 162.7h.8l-.5 1.3M140.9 177.9h.8M141.2 176.8l.1-.1v1.2"/>
<path d="M142.5 176.6l-.4 .9h.8M142.8 177.1v.8"/>
</g>
<g fill="none" stroke="#009600" stroke-width=".18">
<path d="M26.7 24.1h8.9v12.7h71.7M34.3 21.6h18.4M39.4 21.6v3.8M39.4 33v3.8M49.5 21.6v3.8M49.5 33v3.8M60.3 29.2v7.6M67.9 21.6h39.4v1.3M71.1 21.6v3.8M71.1 33v3.8M81.3 21.6v3.8M81.3 33v3.8"/>
<path d="M91.4 21.6v3.8M91.4 33v3.8M69.2 58.4v3.8M47.6 68.6h3.2M47.6 71.1h3.2M59.1 62.2v-3.8h43.1v4.5M69.2 69.9v15.8h19.1M78.1 62.2v-1.2h29.2v1.9M85.1 78.1h3.2M85.1 75.6h3.2M87 61v9.5h1.3M184.8 73v5.7h5.7"/>
<path d="M189.9 73v.7h.6M190.5 76.2h-3.2v8.9M211.5 73v5.7h5.7M216.5 73v.7h.7M217.2 76.2h-3.2v8.9M238.1 73v5.7h5.7M243.2 73v.7h.6M243.8 76.2h-3.1v8.9M264.8 73v5.7h5.7M269.9 73v.7h.6M270.5 76.2h-3.2v8.9M102.2 93.3v1.3"/>
<path d="M107.3 93.3v.7h-5.1M178.4 81.3h12.1M178.4 83.8h12.1M184.8 94v5.7h5.7M189.9 94v.6h.6M190.5 97.2h-3.2v8.8M205.1 81.3h12.1M205.1 83.8h12.1M211.5 94v5.7h5.7M216.5 94v.6h.7M217.2 97.2h-3.2v8.8M229.9 81.3h13.9"/>
<path d="M229.9 83.8h13.9M238.1 94v5.7h5.7M243.2 94v.6h.6M243.8 97.2h-3.1v8.8M256.5 81.3h14M256.5 83.8h14M264.8 94v5.7h5.7M269.9 94v.6h.6M270.5 97.2h-3.2v8.8M51.4 113v1.3M58.4 113v8.9h1.3M74.9 113v1.3"/>
<path d="M77.5 111.8v2.5M77.5 113h-35v1.3M178.4 102.2h12.1M178.4 104.8h12.1M184.8 115.6v5.7h5.7M189.9 115.6v.6h.6M190.5 118.7h-3.2v8.9M205.1 102.2h12.1M205.1 104.8h12.1M211.5 115.6v5.7h5.7M216.5 115.6v.6h.7M217.2 118.7h-3.2v8.9"/>
<path d="M229.9 102.2h13.9M229.9 104.8h13.9M238.1 115.6v5.7h5.7M243.2 115.6v.6h.6M243.8 118.7h-3.1v8.9M256.5 102.2h14M256.5 104.8h14M90.2 139.7h16.5M104.8 128.3v1.9M104.8 137.8v1.9M106.7 128.3h-13.4v8.9h-3.1M109.9 134h5.7"/>
<path d="M114.3 128.3h1.3v11.4h-1.3M178.4 126.4h12.1M178.4 123.8h12.1M184.8 136.5v5.7h5.7M189.9 136.5v.7h.6M190.5 139.7h-3.2v8.9M205.1 126.4h12.1M205.1 123.8h12.1M211.5 136.5v5.7h5.7M216.5 136.5v.7h.7M217.2 139.7h-3.2v8.9M229.9 126.4h13.9"/>
<path d="M229.9 123.8h13.9M238.1 136.5v5.7h5.7M243.2 136.5v.7h.6M243.8 139.7h-3.1v8.9M96.5 146.7v-.6h15.3v.6M96.5 154.3v.6h-6.3M104.1 146.1v.6M104.1 154.3v3.2h-13.9M111.8 154.3v5.7h-21.6M178.4 144.8h12.1M178.4 147.3h12.1M203.2 144.8h14"/>
<path d="M203.2 147.3h14M229.9 144.8h13.9M229.9 147.3h13.9M90.2 172.7h32.4v.7M112.4 164.5h5.1M116.2 164.5v13.9h1.3M122.6 169.5v.7h-32.4M128.9 164.5h14M128.9 178.4h14"/>
</g>
<g fill="none" stroke="#000084" stroke-width=".18">
<path d="M33 52.7l1.3 1.2M34.3 52.7l-1.3 1.2M47 65.4l1.2 1.2M47 73.1l1.2 1.2M47 78.1l1.2 1.2M48.2 65.4l-1.2 1.2M48.2 73.1l-1.2 1.2M48.2 78.1l-1.2 1.2M120.7 72.4l1.2 1.2M120.7 75l1.2 1.2M121.9 72.4l-1.2 1.2M121.9 75l-1.2 1.2"/>
<path d="M47 83.2l1.2 1.2M47 80.7l1.2 1.2M47 85.8l1.2 1.2M48.2 83.2l-1.2 1.2M48.2 80.7l-1.2 1.2M48.2 85.8l-1.2 1.2M120.7 85.1l1.2 1.2M120.7 87.7l1.2 1.2M120.7 80l1.2 1.3M120.7 82.6l1.2 1.2M121.9 85.1l-1.2 1.2M121.9 87.7l-1.2 1.2"/>
<path d="M121.9 80l-1.2 1.3M121.9 82.6l-1.2 1.2"/>
</g>
<path d="M89.1 182.5h.8" fill="none" stroke="#a90000" stroke-width=".18"/>
<g fill="#009600" stroke="#009600" stroke-width=".18">
<circle cx="116.2" cy="164.5" r=".46"/>
<circle cx="115.6" cy="134" r=".46"/>
<circle cx="74.9" cy="113" r=".46"/>
<circle cx="77.5" cy="113" r=".46"/>
<circle cx="58.4" cy="113" r=".46"/>
<circle cx="51.4" cy="113" r=".46"/>
<circle cx="71.1" cy="21.6" r=".46"/>
<circle cx="81.3" cy="21.6" r=".46"/>
<circle cx="107.3" cy="21.7" r=".46"/>
<circle cx="91.4" cy="21.6" r=".46"/>
<circle cx="91.4" cy="36.8" r=".46"/>
<circle cx="107.3" cy="36.8" r=".46"/>
<circle cx="81.3" cy="36.8" r=".46"/>
<circle cx="60.3" cy="36.8" r=".46"/>
<circle cx="49.5" cy="36.8" r=".46"/>
<circle cx="39.4" cy="21.6" r=".46"/>
<circle cx="35.6" cy="21.6" r=".46"/>
<circle cx="71.1" cy="36.8" r=".46"/>
<circle cx="35.6" cy="36.8" r=".46"/>
<circle cx="39.4" cy="36.8" r=".46"/>
<circle cx="49.5" cy="21.6" r=".46"/>
<circle cx="102.2" cy="94" r=".46"/>
<circle cx="87" cy="61" r=".46"/>
<circle cx="102.2" cy="58.4" r=".46"/>
<circle cx="69.2" cy="58.4" r=".46"/>
<circle cx="104.8" cy="128.3" r=".46"/>
<circle cx="104.1" cy="146.1" r=".46"/>
<circle cx="96.5" cy="146.1" r=".46"/>
<circle cx="104.8" cy="139.7" r=".46"/>
</g>
<text font-size="2.8" fill="#840000" x="178" y="190.8">Title:</text>
<g font-size="2.1" fill="#840000">
<text x="178" y="183.9">Sheet:</text>
<text x="186.2" y="183.9">/</text>
<text x="178" y="186.6">File:</text>
<text x="184" y="186.6">Battery_Emulator_Model_Board.kicad_sch</text>
<text x="178" y="196.8">KiCad</text>
<text x="178" y="194">Size:</text>
<text x="184.6" y="194">A4</text>
<text x="185.7" y="196.8">E.D.A.</text>
<text x="194.4" y="196.8">kicad</text>
<text x="200" y="194">Date:</text>
<text x="201.5" y="196.8">7.0.1</text>
<text x="263" y="194.2">Rev:</text>
<text x="263" y="196.8">Id:</text>
<text x="267" y="196.8">1/1</text>
</g>
<g font-size="1.8" fill="#840000">
<text x="35" y="11.8">1</text>
<text x="85" y="11.8">2</text>
<text x="135" y="11.8">3</text>
<text x="185" y="11.8">4</text>
<text x="235" y="11.8">5</text>
<text x="285" y="11.8">6</text>
<text x="10.4" y="35.8">A</text>
<text x="285.4" y="35.8">A</text>
<text x="10.3" y="85.8">B</text>
<text x="285.3" y="85.8">B</text>
<text x="10.3" y="135.8">C</text>
<text x="285.3" y="135.8">C</text>
<text x="87.6" y="154.7">27 SDA</text>
<text x="87.6" y="157.2">28 SCL</text>
<text x="87.6" y="164.8">30 RX</text>
<text x="10.3" y="185.8">D</text>
<text x="285.3" y="185.8">D</text>
<text x="35" y="199.8">1</text>
<text x="85" y="199.8">2</text>
<text x="135" y="199.8">3</text>
<text x="185" y="199.8">4</text>
<text x="235" y="199.8">5</text>
<text x="285" y="199.8">6</text>
</g>
<g font-size="1.8" fill="#006464">
<text x="33" y="17.3">+12V</text>
<text x="41.9" y="17.8">TP1</text>
<text x="59" y="17.5">U2</text>
<text x="109.2" y="18">TP3</text>
<text x="16.7" y="22.4">J1</text>
<text x="26.7" y="20.1">1N4007</text>
<text x="29.2" y="18.1">D2</text>
<text x="41.9" y="20.4">12V</text>
<text x="52.5" y="19.4">KA78M05_TO252</text>
<text x="55.5" y="22.4">VI</text>
<text x="62.6" y="22.4">VO</text>
<text x="69.1" y="18.9">+5V</text>
<text x="109.2" y="20.5">5V</text>
<text x="16.1" y="25">Vin</text>
<text x="42.3" y="28.9">C3</text>
<text x="52.5" y="28.9">C4</text>
<text x="61.2" y="26.4" transform="rotate(-90 61.2 26.4)">GND</text>
<text x="74" y="28.9">C6</text>
<text x="84.2" y="28.9">C8</text>
<text x="94.4" y="28.9">C9</text>
<text x="42.3" y="31.2">10u</text>
<text x="52.5" y="31.2">100n</text>
<text x="74" y="31.2">100n</text>
<text x="84.2" y="31.2">10u</text>
<text x="94.4" y="31.2">100n</text>
<text x="101.8" y="31.7" transform="rotate(-90 101.8 31.7)">U4C</text>
<text x="108.1" y="33.8" transform="rotate(-90 108.1 33.8)">GND Vcc</text>
<text x="41.9" y="39.7">TP2</text>
<text x="104.3" y="40" transform="rotate(-90 104.3 40)">74AHC2G125DP,125</text>
<text x="109.9" y="39.7">TP4</text>
<text x="33.7" y="42">GND</text>
<text x="41.9" y="42.2">GND</text>
<text x="109.9" y="42.2">GND</text>
<text x="100.2" y="55.7">+5V</text>
<text x="34.5" y="64" transform="rotate(-90 34.5 64)">VBUS</text>
<text x="62" y="65.7">C5</text>
<text x="70.5" y="65.6">R1</text>
<text x="81" y="65.7">C7</text>
<text x="109.5" y="63.7">FT230XS-R</text>
<text x="109.5" y="61.2">U3</text>
<text x="20.5" y="68.4" transform="rotate(-90 20.5 68.4)">J2</text>
<text x="38.2" y="66.9">CC1</text>
<text x="38.3" y="69.4">Dp1</text>
<text x="38.3" y="71.9">Dn1</text>
<text x="62" y="68">100n</text>
<text x="70.5" y="68.1">10k</text>
<text x="81" y="68">100n</text>
<text x="91.3" y="71.3">3V3OUT</text>
<text x="103.1" y="69.7" transform="rotate(-90 103.1 69.7)">VCC</text>
<text x="108.1" y="71.6" transform="rotate(-90 108.1 71.6)">VCCIO</text>
<text x="114.4" y="71.3">RXD</text>
<text x="114.7" y="68.8">TXD</text>
<text x="182.4" y="70.2">+5V</text>
<text x="187.2" y="70">+12V</text>
<text x="189.7" y="70.7">Conn_01x05</text>
<text x="194.4" y="68.1">J3</text>
<text x="209.1" y="70.2">+5V</text>
<text x="213.9" y="70">+12V</text>
<text x="216.4" y="70.7">Conn_01x05</text>
<text x="221.1" y="68.1">J8</text>
<text x="235.8" y="70.2">+5V</text>
<text x="240.5" y="70">+12V</text>
<text x="243.1" y="70.7">Conn_01x05</text>
<text x="247.2" y="68.1">J12</text>
<text x="262.4" y="70.2">+5V</text>
<text x="267.2" y="70">+12V</text>
<text x="269.8" y="70.7">Conn_01x05</text>
<text x="273.8" y="68.1">J16</text>
<text x="36.9" y="74.5">SBU1</text>
<text x="57.2" y="75.1">GND</text>
<text x="76.2" y="75.1">GND</text>
<text x="91.3" y="76.4">USBDM</text>
<text x="113.4" y="73.9">RTS#</text>
<text x="113.4" y="76.4">CTS#</text>
<text x="38.2" y="79.6">CC2</text>
<text x="38.3" y="82.1">Dp2</text>
<text x="91.3" y="78.9">USBDP</text>
<text x="111.8" y="81.5">CBUS0</text>
<text x="23.1" y="86.6" transform="rotate(-90 23.1 86.6)">USB4105-GF-A-060</text>
<text x="36.9" y="87.2">SBU2</text>
<text x="38.3" y="84.6">Dn2</text>
<text x="91.3" y="86.6">RESET#</text>
<text x="111.8" y="84">CBUS1</text>
<text x="111.8" y="89.1">CBUS3</text>
<text x="111.8" y="86.6">CBUS2</text>
<text x="185.3" y="89.7">GND</text>
<text x="194.4" y="89.1">J5</text>
<text x="212" y="89.7">GND</text>
<text x="221.1" y="89.1">J9</text>
<text x="238.7" y="89.7">GND</text>
<text x="247.2" y="89.1">J13</text>
<text x="265.3" y="89.7">GND</text>
<text x="273.8" y="89.1">J17</text>
<text x="34.5" y="93.5" transform="rotate(-90 34.5 93.5)">GND</text>
<text x="103.1" y="90.3" transform="rotate(-90 103.1 90.3)">GND</text>
<text x="108.1" y="90.3" transform="rotate(-90 108.1 90.3)">GND</text>
<text x="182.4" y="91.1">+5V</text>
<text x="187.2" y="91">+12V</text>
<text x="189.7" y="91.6">Conn_01x05</text>
<text x="209.1" y="91.1">+5V</text>
<text x="213.9" y="91">+12V</text>
<text x="216.4" y="91.6">Conn_01x05</text>
<text x="235.8" y="91.1">+5V</text>
<text x="240.5" y="91">+12V</text>
<text x="243.1" y="91.6">Conn_01x05</text>
<text x="262.4" y="91.1">+5V</text>
<text x="267.2" y="91">+12V</text>
<text x="269.8" y="91.6">Conn_01x05</text>
<text x="100.4" y="99.8">GND</text>
<text x="31.8" y="104.3">GND</text>
<text x="75.5" y="109.1">+5V</text>
<text x="182.4" y="112.7">+5V</text>
<text x="185.3" y="110.7">GND</text>
<text x="187.2" y="112.6">+12V</text>
<text x="189.7" y="113.2">Conn_01x05</text>
<text x="194.4" y="110.7">J6</text>
<text x="209.1" y="112.7">+5V</text>
<text x="212" y="110.7">GND</text>
<text x="213.9" y="112.6">+12V</text>
<text x="216.4" y="113.2">Conn_01x05</text>
<text x="220.5" y="110.7">J10</text>
<text x="235.8" y="112.7">+5V</text>
<text x="238.7" y="110.7">GND</text>
<text x="240.5" y="112.6">+12V</text>
<text x="243.1" y="113.2">Conn_01x05</text>
<text x="247.2" y="110.7">J14</text>
<text x="265.3" y="110.7">GND</text>
<text x="43.8" y="116.4">C1</text>
<text x="52.7" y="116.4">C2</text>
<text x="258.5" y="116.4">H1</text>
<text x="258.5" y="118.9">MountingHole</text>
<text x="277.5" y="116.4">H5</text>
<text x="277.5" y="118.9">MountingHole</text>
<text x="43.8" y="121.5">100n</text>
<text x="52.7" y="121.5">100n</text>
<text x="62.7" y="122.7">AREF</text>
<text x="75.8" y="121.1" transform="rotate(-90 75.8 121.1)">VCC</text>
<text x="78.3" y="122.2" transform="rotate(-90 78.3 122.2)">AVCC</text>
<text x="83.2" y="122.7">PB0</text>
<text x="83.2" y="125.3">PB1</text>
<text x="97.2" y="125.3">Crystal_GND24</text>
<text x="253.3" y="124">GND</text>
<text x="272.3" y="124">GND</text>
<text x="40.7" y="127.1">GND</text>
<text x="49.6" y="127.1">GND</text>
<text x="83.2" y="127.8">PB2</text>
<text x="83.2" y="130.4">PB3</text>
<text x="102.9" y="127.2">Y1</text>
<text x="108.8" y="128.3" transform="rotate(-90 108.8 128.3)">C10</text>
<text x="113.9" y="128.3" transform="rotate(-90 113.9 128.3)">22p</text>
<text x="194.4" y="131.6">J7</text>
<text x="220.5" y="131.6">J11</text>
<text x="247.2" y="131.6">J15</text>
<text x="258.5" y="127.8">H2</text>
<text x="258.5" y="130.4">MountingHole</text>
<text x="277.5" y="127.8">H6</text>
<text x="277.5" y="130.4">MountingHole</text>
<text x="76.4" y="138">XTAL1/PB6</text>
<text x="83.2" y="132.9">PB4</text>
<text x="83.2" y="135.4">PB5</text>
<text x="96.1" y="136.1" transform="rotate(-90 96.1 136.1)">GND</text>
<text x="120.8" y="135.9" transform="rotate(-90 120.8 135.9)">GND</text>
<text x="182.4" y="133.7">+5V</text>
<text x="185.3" y="132.3">GND</text>
<text x="187.2" y="133.5">+12V</text>
<text x="189.7" y="134.2">Conn_01x05</text>
<text x="209.1" y="133.7">+5V</text>
<text x="212" y="132.3">GND</text>
<text x="213.9" y="133.5">+12V</text>
<text x="216.4" y="134.2">Conn_01x05</text>
<text x="235.8" y="133.7">+5V</text>
<text x="238.7" y="132.3">GND</text>
<text x="240.5" y="133.5">+12V</text>
<text x="243.1" y="134.2">Conn_01x05</text>
<text x="253.3" y="135.4">GND</text>
<text x="272.3" y="135.4">GND</text>
<text x="76.4" y="140.5">XTAL2/PB7</text>
<text x="94.5" y="143.4">+5V</text>
<text x="108.8" y="142.2" transform="rotate(-90 108.8 142.2)">C11</text>
<text x="113.9" y="143.5" transform="rotate(-90 113.9 143.5)">22p</text>
<text x="258.5" y="139.3">H3</text>
<text x="258.5" y="141.8">MountingHole</text>
<text x="277.5" y="139.3">H7</text>
<text x="277.5" y="141.8">MountingHole</text>
<text x="83.2" y="145.6">PC0</text>
<text x="83.2" y="148.1">PC1</text>
<text x="253.3" y="146.9">GND</text>
<text x="272.3" y="146.9">GND</text>
<text x="83.2" y="150.7">PC2</text>
<text x="83.2" y="153.2">PC3</text>
<text x="83.2" y="155.8">PC4</text>
<text x="98.3" y="150.2">R2</text>
<text x="98.3" y="152.5">10k</text>
<text x="105.9" y="150.2">R3</text>
<text x="105.9" y="152.5">10k</text>
<text x="113.5" y="150.2">R4</text>
<text x="113.5" y="152.5">10k</text>
<text x="185.3" y="153.2">GND</text>
<text x="212" y="153.2">GND</text>
<text x="238.7" y="153.2">GND</text>
<text x="258.5" y="150.7">H4</text>
<text x="258.5" y="153.2">MountingHole</text>
<text x="277.5" y="150.7">H8</text>
<text x="277.5" y="153.2">MountingHole</text>
<text x="76.2" y="161.5">~{RESET}/PC6</text>
<text x="83.2" y="158.3">PC5</text>
<text x="113" y="160.2">74AHC2G125DP,125</text>
<text x="118.1" y="157.7">U4A</text>
<text x="253.3" y="158.3">GND</text>
<text x="272.3" y="158.3">GND</text>
<text x="62.7" y="165.9">PE0</text>
<text x="83.2" y="165.9">PD0</text>
<text x="62.7" y="171">PE2</text>
<text x="62.7" y="173.5">PE3</text>
<text x="62.7" y="168.5">PE1</text>
<text x="83.2" y="173.5">PD3</text>
<text x="83.2" y="168.5">PD1</text>
<text x="83.2" y="171">PD2</text>
<text x="83.2" y="176.1">PD4</text>
<text x="83.2" y="178.6">PD5</text>
<text x="83.2" y="181.2">PD6</text>
<text x="83.2" y="183.7">PD7</text>
<text x="113" y="184.3">74AHC2G125DP,125</text>
<text x="75.8" y="187.5" transform="rotate(-90 75.8 187.5)">GND</text>
<text x="77.1" y="191.3">U1</text>
<text x="118" y="188.2">U4B</text>
<text x="73.1" y="195.7">GND</text>
<text x="77.1" y="193.9">ATmega328PB-A</text>
</g>
<g font-size="1.8" fill="#a90000">
<text x="24.1" y="21.3">1</text>
<text x="24.1" y="23.9">2</text>
<text x="53.3" y="21.3">1</text>
<text x="66" y="21.3">3</text>
<text x="60.1" y="28.6" transform="rotate(-90 60.1 28.6)">2</text>
<text x="107.1" y="24.8" transform="rotate(-90 107.1 24.8)">8</text>
<text x="107.1" y="36.2" transform="rotate(-90 107.1 36.2)">4</text>
<text x="33.4" y="58.4" transform="rotate(-90 33.4 58.4)">VBUS</text>
<text x="43.9" y="65.8">A5</text>
<text x="102" y="65.4" transform="rotate(-90 102 65.4)">12</text>
<text x="107.1" y="64.8" transform="rotate(-90 107.1 64.8)">3</text>
<text x="43.9" y="68.3">A6</text>
<text x="43.9" y="70.9">A7</text>
<text x="88.3" y="70.2">10</text>
<text x="43.9" y="73.4">A8</text>
<text x="88.9" y="77.9">8</text>
<text x="88.9" y="75.3">9</text>
<text x="119.3" y="72.8">2</text>
<text x="119.3" y="75.3">6</text>
<text x="191.7" y="75.9">4</text>
<text x="191.7" y="73.4">5</text>
<text x="218.4" y="75.9">4</text>
<text x="218.4" y="73.4">5</text>
<text x="245.1" y="75.9">4</text>
<text x="245.1" y="73.4">5</text>
<text x="271.7" y="75.9">4</text>
<text x="271.7" y="73.4">5</text>
<text x="43.8" y="78.5">B5</text>
<text x="43.8" y="81">B6</text>
<text x="43.8" y="83.6">B7</text>
<text x="118.7" y="82.9">14</text>
<text x="118.7" y="80.4">15</text>
<text x="191.7" y="83.6">1</text>
<text x="191.7" y="81">2</text>
<text x="191.7" y="78.5">3</text>
<text x="218.4" y="83.6">1</text>
<text x="218.4" y="81">2</text>
<text x="218.4" y="78.5">3</text>
<text x="245.1" y="83.6">1</text>
<text x="245.1" y="81">2</text>
<text x="245.1" y="78.5">3</text>
<text x="271.7" y="83.6">1</text>
<text x="271.7" y="81">2</text>
<text x="271.7" y="78.5">3</text>
<text x="43.8" y="86.1">B8</text>
<text x="88.3" y="85.5">11</text>
<text x="118.7" y="88">16</text>
<text x="119.3" y="85.5">7</text>
<text x="102" y="92.7" transform="rotate(-90 102 92.7)">5</text>
<text x="107.1" y="93.3" transform="rotate(-90 107.1 93.3)">13</text>
<text x="191.7" y="94.4">5</text>
<text x="218.4" y="94.4">5</text>
<text x="245.1" y="94.4">5</text>
<text x="271.7" y="94.4">5</text>
<text x="33.4" y="98.5" transform="rotate(-90 33.4 98.5)">GND</text>
<text x="191.7" y="102">2</text>
<text x="191.7" y="99.4">3</text>
<text x="191.7" y="96.9">4</text>
<text x="218.4" y="102">2</text>
<text x="218.4" y="99.4">3</text>
<text x="218.4" y="96.9">4</text>
<text x="245.1" y="102">2</text>
<text x="245.1" y="99.4">3</text>
<text x="245.1" y="96.9">4</text>
<text x="271.7" y="102">2</text>
<text x="271.7" y="99.4">3</text>
<text x="271.7" y="96.9">4</text>
<text x="191.7" y="104.5">1</text>
<text x="218.4" y="104.5">1</text>
<text x="245.1" y="104.5">1</text>
<text x="271.7" y="104.5">1</text>
<text x="74.7" y="116.2" transform="rotate(-90 74.7 116.2)">4</text>
<text x="77.2" y="116.8" transform="rotate(-90 77.2 116.8)">18</text>
<text x="191.7" y="118.5">4</text>
<text x="191.7" y="116">5</text>
<text x="218.4" y="118.5">4</text>
<text x="218.4" y="116">5</text>
<text x="245.1" y="118.5">4</text>
<text x="245.1" y="116">5</text>
<text x="59.7" y="121.7">20</text>
<text x="87.6" y="121.7">12</text>
<text x="87.6" y="124.2">13</text>
<text x="191.7" y="123.6">2</text>
<text x="191.7" y="121">3</text>
<text x="218.4" y="123.6">2</text>
<text x="218.4" y="121">3</text>
<text x="245.1" y="123.6">2</text>
<text x="245.1" y="121">3</text>
<text x="87.6" y="126.7">14</text>
<text x="87.6" y="129.3">15</text>
<text x="87.6" y="131.8">16</text>
<text x="104.5" y="131.5" transform="rotate(-90 104.5 131.5)">3</text>
<text x="191.7" y="126.1">1</text>
<text x="218.4" y="126.1">1</text>
<text x="245.1" y="126.1">1</text>
<text x="87.6" y="134.4">17</text>
<text x="88.2" y="136.9">7</text>
<text x="99.7" y="133.7">2</text>
<text x="104.5" y="137.8" transform="rotate(-90 104.5 137.8)">1</text>
<text x="108.6" y="133.7">4</text>
<text x="191.7" y="136.9">5</text>
<text x="218.4" y="136.9">5</text>
<text x="245.1" y="136.9">5</text>
<text x="88.2" y="139.4">8</text>
<text x="191.7" y="142">3</text>
<text x="191.7" y="139.4">4</text>
<text x="218.4" y="142">3</text>
<text x="218.4" y="139.4">4</text>
<text x="245.1" y="142">3</text>
<text x="245.1" y="139.4">4</text>
<text x="87.6" y="144.5">23</text>
<text x="87.6" y="147.1">24</text>
<text x="87.6" y="149.6">25</text>
<text x="191.7" y="147.1">1</text>
<text x="191.7" y="144.5">2</text>
<text x="218.4" y="147.1">1</text>
<text x="218.4" y="144.5">2</text>
<text x="245.1" y="147.1">1</text>
<text x="245.1" y="144.5">2</text>
<text x="87.6" y="152.1">26</text>
<text x="87.6" y="154.7">27</text>
<text x="87.6" y="159.8">29</text>
<text x="87.6" y="157.2">28</text>
<text x="60.3" y="164.8">3</text>
<text x="60.3" y="167.4">6</text>
<text x="87.6" y="167.4">31 TX</text>
<text x="87.6" y="164.8">30</text>
<text x="87.6" y="167.4">31</text>
<text x="118.1" y="164.2">2</text>
<text x="59.7" y="169.9">19</text>
<text x="59.7" y="172.5">22</text>
<text x="87.6" y="169.9">32</text>
<text x="88.2" y="172.5">1</text>
<text x="122.3" y="168.9" transform="rotate(-90 122.3 168.9)">1</text>
<text x="88.2" y="175">2</text>
<text x="88.2" y="177.5">9</text>
<text x="118.1" y="178.2">5</text>
<text x="122.3" y="175.3" transform="rotate(-90 122.3 175.3)">7</text>
<text x="87.6" y="180.1">10</text>
<text x="87.6" y="182.6">11</text>
<text x="74.7" y="189.9" transform="rotate(-90 74.7 189.9)">5</text>
</g>
<g font-size="1.8" fill="#0000c2">
<text x="50.2" y="54">USB</text>
<text x="55.1" y="54">to</text>
<text x="58" y="54">RS232TTL</text>
</g>
<g font-size="1.8" fill="#0f0f0f">
<text x="47.6" y="70.8">D-</text>
<text x="47.6" y="68.2">D+</text>
<text x="85.3" y="77.8">D+</text>
<text x="85.3" y="75.2">D-</text>
<text x="178.4" y="80.9">SDA_cell_1-7</text>
<text x="178.4" y="83.5">SCL</text>
<text x="205.1" y="83.5">SCL</text>
<text x="205.1" y="80.9">SDA_cell_1-7</text>
<text x="229.9" y="80.9">SDA_cell_8-14</text>
<text x="229.9" y="83.5">SCL</text>
<text x="256.5" y="80.9">SDA_cell_8-14</text>
<text x="256.5" y="83.5">SCL</text>
<text x="178.4" y="101.9">SDA_cell_1-7</text>
<text x="205.1" y="101.9">SDA_cell_1-7</text>
<text x="229.9" y="101.9">SDA_cell_8-14</text>
<text x="256.5" y="101.9">SDA_cell_8-14</text>
<text x="178.4" y="104.4">SCL</text>
<text x="205.1" y="104.4">SCL</text>
<text x="229.9" y="104.4">SCL</text>
<text x="256.5" y="104.4">SCL</text>
<text x="178.4" y="123.5">SDA_cell_1-7</text>
<text x="205.1" y="123.5">SDA_cell_1-7</text>
<text x="229.9" y="123.5">SDA_cell_8-14</text>
<text x="178.4" y="126">SCL</text>
<text x="205.1" y="126">SCL</text>
<text x="229.9" y="126">SCL</text>
<text x="178.4" y="147">SCL</text>
<text x="178.4" y="144.4">SDA_cell_1-7</text>
<text x="203.2" y="147">SCL</text>
<text x="203.2" y="144.4">SDA_cell_8-14</text>
<text x="229.9" y="147">SCL</text>
<text x="229.9" y="144.4">SDA_cell_8-14</text>
<text x="111.9" y="164.1">SDA</text>
<text x="127" y="164.2">6 SDA_cell_1-7</text>
<text x="127" y="178.2">3 SDA_cell_8-14</text>
</g>
<g font-size="1.8" fill="#009600">
<text x="119.3" y="67.7">1 RX</text>
<text x="119.3" y="70.2">4 TX</text>
</g>
</svg>
